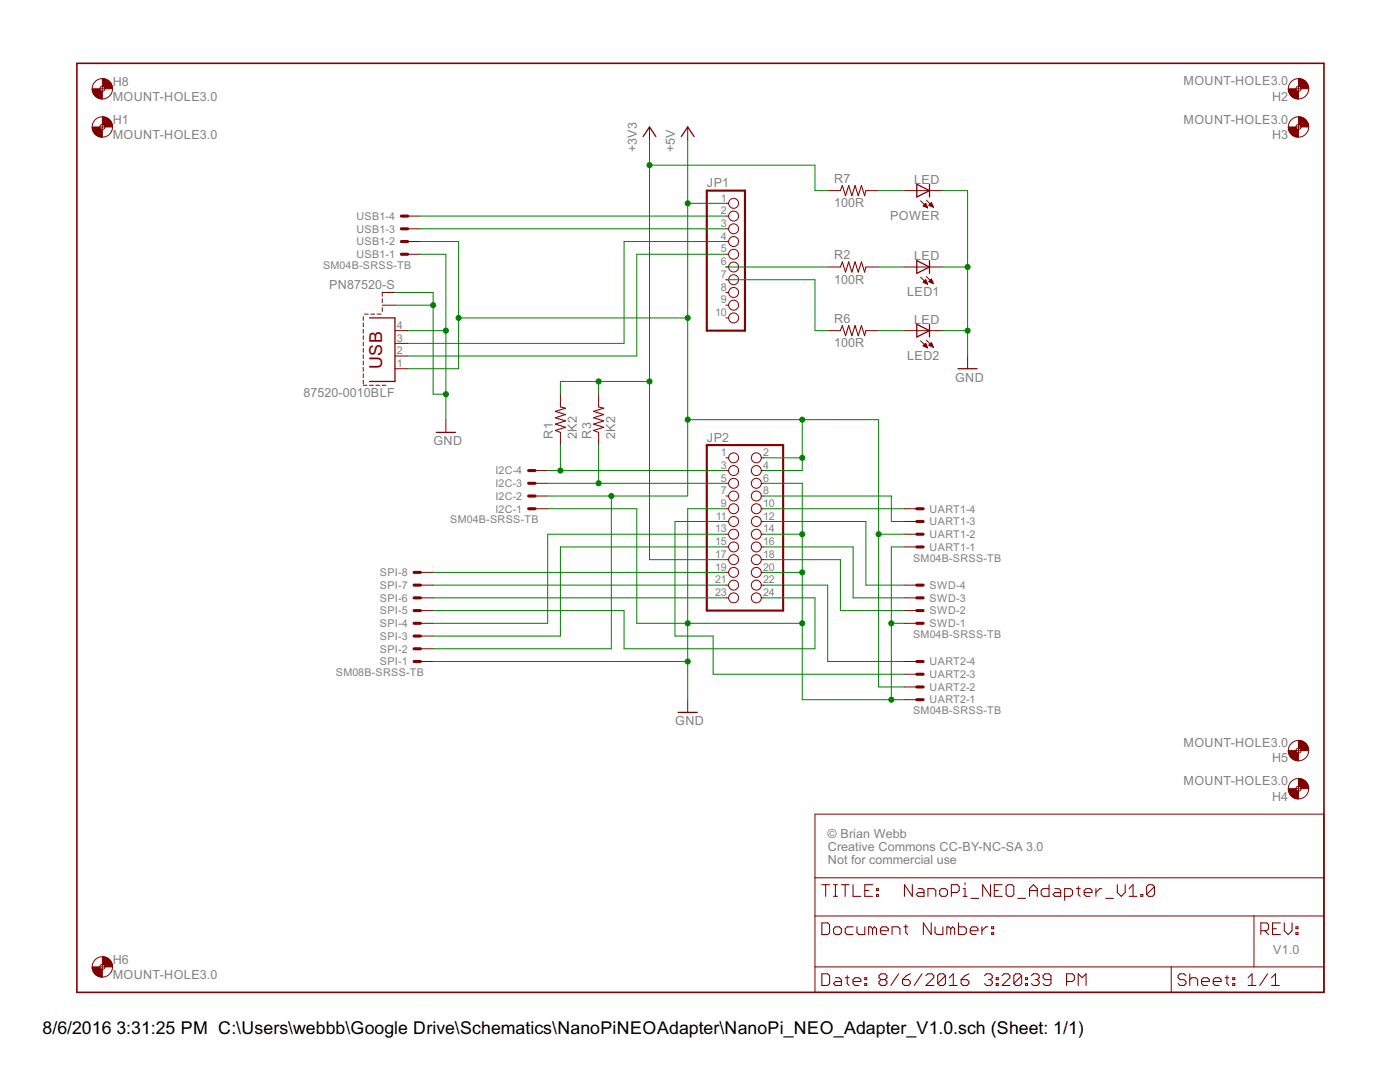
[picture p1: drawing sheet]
<svg xmlns="http://www.w3.org/2000/svg" width="279mm" height="216mm" viewBox="0 0 279 216" stroke-linecap="round" stroke-linejoin="round" font-family="sans-serif">
<path d="M15.3 12.6h248.9v185.4h-248.9z" fill="none" stroke="#800000" stroke-width=".32"/>
<g fill="none" stroke="#800000" stroke-width=".2">
<path d="M19.9 17.7h1M20.4 17.2v1M258.6 17.7h1.1M259.1 17.2v1M19.9 25.3h1M20.4 24.8v1M129.6 25.3v2.6M137.2 25.3v2.6M165.2 38h2.5M172.8 38h2.5M180.4 38h7.6M184.9 39.9l1.4 1.4"/>
<path d="M258.6 25.3h1.1M259.1 24.8v1M76.3 59.6v.8M78.8 58.4h-2.5v.7M81.4 43.1h2.5M81.4 45.7h2.5M81.4 48.2h2.5M81.4 50.7h2.5M144.9 53.3h.5M144.9 55.8h.5M144.9 40.6h.5M144.9 43.1h.5"/>
<path d="M144.9 45.7h.5M144.9 48.2h.5M144.9 50.7h.5M144.9 58.4h.5M165.2 53.3h2.5M172.8 53.3h2.5M180.4 53.3h7.6M183.7 40.1l1.4 1.4M183.7 55.3l1.4 1.4M184.3 41.1h.7M184.3 56.3h.6M184.3 41h.6"/>
<path d="M184.4 56.2h.5M184.4 40.9h.4M184.4 56.4h.6M184.5 56h.3M184.5 41.2h.5M184.6 40.7h.2M184.6 55.9h.2M184.7 40.6h.1M184.7 56.5h.3M184.7 55.8h.1M184.7 40.6l.4 .9-.9-.4zM184.7 55.8l-.5 .5 .9 .4"/>
<path d="M184.7 55.8l.4 .9M184.8 41.3h.3M184.9 55.2l1.4 1.4M185 56.7h.1M185.1 41.5h.1M185.4 41l.9 .3M185.4 41l.5-.6 .4 .9M185.4 56.2h.7M185.4 56.2l.9 .4M185.4 41h.7M185.5 40.9h.6M185.5 56h.5"/>
<path d="M185.6 40.7h.4M185.6 56.3h.5M185.6 55.9h.4M185.7 41.1h.5M185.7 40.6h.2M185.7 55.8h.2M185.8 40.5h.1M185.9 55.7h.1M185.9 56.4h.3M185.9 55.7l-.5 .5M185.9 55.7l.4 .9M186 41.2h.2"/>
<path d="M186.2 56.5h.1M72.5 63.2v.7M72.5 64.5v.7M72.5 65.7v.8M72.5 67v.8M72.5 68.3v.7M72.5 69.5v.8M72.5 70.8v.7M72.5 72.1v.7M72.5 73.3v.8M72.5 74.6v.8M72.5 75.9v.7"/>
<path d="M72.5 76.9h.7M72.7 62.7h.8M73.7 76.9h.8M74 62.7h.8M75 76.9h.8M75.3 62.7h.7M76.3 60.9h2.5M76.3 61.4v.8M76.3 76.9h.7M78.8 66h2.6M78.8 73.6h2.6M78.8 71h2.6"/>
<path d="M78.8 68.5h2.6M111.8 78.7v2.5M119.5 78.7v2.5M144.9 60.9h.5M144.9 63.4h.5M165.2 66h2.5M172.8 66h2.5M180.4 66h7.6M183.7 68l1.4 1.4M184.2 69l.5-.5 .4 .9zM184.3 69h.6M184.4 69.1h.6"/>
<path d="M184.4 68.8h.5M184.5 68.7h.3M184.6 68.6h.2M184.7 69.2h.3M184.9 67.9l1.4 1.4M184.9 69.3h.2M185.4 68.9l.5-.5 .4 .9zM185.4 68.8h.7M185.5 69h.6M185.5 68.7h.5M185.7 68.6h.3M185.8 68.5h.1"/>
<path d="M185.8 69.1h.4M186.1 69.2h.1M193.1 71v2.6M89 83.7v2.6M106.8 93.9h2.5M106.8 96.4h2.5M106.8 99h2.5M111.8 86.3v2.5M119.5 86.3v2.5M144.9 91.4h.5M144.9 93.9h.5M144.9 96.4h.5"/>
<path d="M144.9 99h.5M151.9 91.4h.6M151.9 93.9h.6M151.9 96.4h.6M151.9 99h.6M83.9 114.2h2.5M83.9 116.8h2.5M83.9 119.3h2.5M106.8 101.5h2.5M144.9 109.1h.5M144.9 106.6h.5M144.9 104.1h.5"/>
<path d="M144.9 101.5h.5M144.9 111.7h.5M144.9 114.2h.5M144.9 116.8h.5M144.9 119.3h.5M151.9 109.1h.6M151.9 106.6h.6M151.9 104.1h.6M151.9 101.5h.6M151.9 111.7h.6M151.9 114.2h.6M151.9 116.8h.6"/>
<path d="M151.9 119.3h.6M180.4 109.1h2.6M180.4 106.6h2.6M180.4 104.1h2.6M180.4 101.5h2.6M180.4 116.8h2.6M180.4 119.3h2.6M83.9 132h2.5M83.9 129.5h2.5M83.9 126.9h2.5M83.9 124.4h2.5M83.9 121.8h2.5"/>
<path d="M137.2 139.6v2.6M180.4 139.6h2.6M180.4 137.1h2.6M180.4 134.5h2.6M180.4 132h2.6M180.4 124.4h2.6M180.4 121.8h2.6M258.6 157.4h1.1M258.6 149.8h1.1M259.1 149.3v1M259.1 156.9v1M162.6 162.5h101.6v35.5h-101.6z"/>
<path d="M162.6 175.2h101.6M19.9 192.9h1M20.4 192.4v1M162.6 182.8h101.6M162.6 192.9h101.6M233.7 192.9v5.1M250.3 182.8v10.1"/>
<circle cx="20.4" cy="17.7" r="2.03"/>
<circle cx="20.4" cy="17.7" r=".51"/>
<circle cx="259.1" cy="17.7" r="2.03"/>
<circle cx="259.1" cy="17.7" r=".51"/>
<circle cx="20.4" cy="25.3" r="2.03"/>
<circle cx="20.4" cy="25.3" r=".51"/>
<circle cx="259.1" cy="25.3" r="2.03"/>
<circle cx="259.1" cy="25.3" r=".51"/>
<circle cx="146.4" cy="40.6" r=".99"/>
<circle cx="146.4" cy="43.1" r=".99"/>
<circle cx="146.4" cy="50.7" r=".99"/>
<circle cx="146.4" cy="45.7" r=".99"/>
<circle cx="146.4" cy="48.2" r=".99"/>
<circle cx="146.4" cy="58.4" r=".99"/>
<circle cx="146.4" cy="53.3" r=".99"/>
<circle cx="146.4" cy="55.8" r=".99"/>
<circle cx="146.4" cy="63.4" r=".99"/>
<circle cx="146.4" cy="60.9" r=".99"/>
<circle cx="146.4" cy="91.4" r=".99"/>
<circle cx="146.4" cy="99" r=".99"/>
<circle cx="146.4" cy="96.4" r=".99"/>
<circle cx="146.4" cy="93.9" r=".99"/>
<circle cx="150.9" cy="91.4" r=".99"/>
<circle cx="150.9" cy="93.9" r=".99"/>
<circle cx="150.9" cy="96.4" r=".99"/>
<circle cx="150.9" cy="99" r=".99"/>
<circle cx="146.4" cy="114.2" r=".99"/>
<circle cx="146.4" cy="101.5" r=".99"/>
<circle cx="146.4" cy="104.1" r=".99"/>
<circle cx="146.4" cy="106.6" r=".99"/>
<circle cx="146.4" cy="109.1" r=".99"/>
<circle cx="146.4" cy="111.7" r=".99"/>
<circle cx="146.4" cy="116.8" r=".99"/>
<circle cx="146.4" cy="119.3" r=".99"/>
<circle cx="150.9" cy="101.5" r=".99"/>
<circle cx="150.9" cy="111.7" r=".99"/>
<circle cx="150.9" cy="116.8" r=".99"/>
<circle cx="150.9" cy="119.3" r=".99"/>
<circle cx="150.9" cy="104.1" r=".99"/>
<circle cx="150.9" cy="109.1" r=".99"/>
<circle cx="150.9" cy="106.6" r=".99"/>
<circle cx="150.9" cy="114.2" r=".99"/>
<circle cx="259.1" cy="149.8" r="2.03"/>
<circle cx="259.1" cy="157.4" r="2.03"/>
<circle cx="259.1" cy="157.4" r=".51"/>
<circle cx="259.1" cy="149.8" r=".51"/>
<circle cx="20.4" cy="192.9" r="2.03"/>
<circle cx="20.4" cy="192.9" r=".51"/>
</g>
<g fill="none" stroke="#800000" stroke-width=".21">
<path d="M167.7 38l.4-1 .6 2.1 .7-2.1 .6 2.1 .6-2.1 .7 2.1 .6-2.1 .7 2.1 .2-1.1M167.7 53.3l.4-1 .6 2 .7-2 .6 2 .6-2 .7 2 .6-2 .7 2 .2-1M167.7 66l.4-1 .6 2 .7-2 .6 2 .6-2 .7 2 .6-2 .7 2 .2-1M111.8 81.2l1.1 .2-2.1 .7 2.1 .6-2.1 .7 2.1 .6-2.1 .6 2.1 .7-2.1 .6 1 .4M119.5 81.2l1 .2-2.1 .7 2.1 .6-2.1 .7 2.1 .6-2.1 .6 2.1 .7-2.1 .6 1.1 .4M164 176.5h1.6M164.8 176.5v2.4M166.3 176.5h.8M166.3 178.9h.8M166.7 176.5v2.4M167.9 176.5h1.6M168.7 176.5v2.4"/>
<path d="M170.2 176.5v2.4h1.6M172.6 177.7h.8M174.1 176.5h-1.5v2.4h1.5M174.9 178.5h.4v.4h-.4zM174.9 177.3h.4v.4h-.4zM182.1 176.5v2.4l-1.6-2.4v2.4M183.2 177.3h.8l.4 .4v1.2h-1.2l-.3-.4 .3-.4h1.2M185.2 178.9v-1.6h1.2l.4 .4v1.2M187.5 177.7l.4-.4h.8l.4 .4v.8l-.4 .4h-.8l-.4-.4zM189.9 178.1h1.1l.4-.4v-.8l-.4-.4h-1.1v2.4M192.2 178.9h.8M192.2 177.3h.4v1.6"/>
<path d="M192.6 176.1v.4M193.8 179.3h1.5M197.7 176.5v2.4l-1.6-2.4v2.4M198.4 177.7h.8M200 176.5h-1.6v2.4h1.6M200.8 176.9l.4-.4h.8l.3 .4v1.6l-.3 .4h-.8l-.4-.4zM203.1 179.3h1.6M205.5 177.7h1.5M205.5 178.9v-1.6l.7-.8 .8 .8v1.6M209.4 176.5v2.4h-1.2l-.4-.4v-.8l.4-.4h1.2M210.5 177.3h.8l.4 .4v1.2h-1.2l-.4-.4 .4-.4h1.2M212.5 178.9h1.1l.4-.4v-.8l-.4-.4h-1.1v2.3"/>
<path d="M214.8 177.3h.8M215.2 176.9v1.6l.4 .4M216.4 178.1h1.5v-.4l-.3-.4h-.8l-.4 .4v.8l.4 .4h.8M218.7 177.3v1.6M219.9 177.3h-.4l-.8 .8M220.7 179.3h1.5M223 176.5v1.6l.8 .8 .8-.8v-1.6M225.3 178.9h1.6M225.3 177.3l.8-.8v2.4M227.7 178.5h.4v.4h-.4zM230.4 176.9l-.4-.4h-.8l-.4 .4v1.6M230.4 176.9v1.6l-.4 .4h-.8l-.4-.4"/>
<path d="M230.4 176.9l-1.6 1.6M164 184.1h1.2l.4 .4v1.6l-.4 .4h-1.2zM164 194.3h1.2l.4 .4v1.6l-.4 .3h-1.2zM166.3 185.3l.4-.4h.8l.4 .4v.8l-.4 .4h-.8l-.4-.4zM166.7 195.1h.8l.4 .4v1.1h-1.2l-.4-.3 .4-.4h1.2M168.7 195.1h.8M169.1 194.7v1.6l.4 .3M170.2 195.9h1.6v-.4l-.4-.4h-.8l-.4 .4v.8l.4 .3h.8M170.2 184.9h-1.1l-.4 .4v.8l.4 .4h1.1M171 184.9v1.2l.4 .4h1.2v-1.6M172.6 196.3h.4v.3h-.4zM172.6 195.1h.4v.4h-.4z"/>
<path d="M174.1 185.3l-.3-.4h-.4v1.6M174.1 185.3l.4-.4 .4 .4v1.2M174.1 185.3v1.2M175.7 185.7h1.6v-.4l-.4-.4h-.8l-.4 .4v.8l.4 .4h.8M175.8 195.5l-.4 .4v.4l.4 .3h.8l.4-.3v-.4l-.4-.4M175.8 195.5l-.4-.4v-.4l.4-.4h.8l.4 .4v.4l-.4 .4M175.8 195.5h.8M178 186.5v-1.6h1.2l.4 .4v1.2M179.3 194.3l-1.5 2.3M180.1 195.5h1.2l.4 .4v.4l-.4 .3h-.8l-.4-.3zM180.4 184.9h.8M180.8 184.5v1.6l.4 .4"/>
<path d="M181.7 194.3l-.8 .4-.8 .8M184 194.3l-1.5 2.3M184.8 194.7l.4-.4h.8l.4 .4v.4l-1.6 1.5h1.6M185.8 184.1v2.4l-1.5-2.4v2.4M186.6 184.9v1.2l.4 .4h1.2v-1.6M188.7 194.7v1.6l-.4 .3h-.8l-.4-.3M188.7 194.7l-.4-.4h-.8l-.4 .4v1.6M188.7 194.7l-1.6 1.6M189.5 196.6h1.5M189.5 195.1l.7-.8v2.3M189.7 185.3l-.4-.4h-.3v1.6M189.7 185.3v1.2"/>
<path d="M189.7 185.3l.4-.4 .4 .4v1.2M191.3 184.1v2.4h1.2l.3-.4v-.8l-.3-.4h-1.2M191.8 195.5h1.2l.4 .4v.4l-.4 .3h-.8l-.4-.3zM193.4 194.3l-.8 .4-.8 .8M193.6 185.7h1.6v-.4l-.4-.4h-.8l-.4 .4v.8l.4 .4h.8M196 184.9v1.6M196.5 194.7l.4-.4h.8l.3 .4v.4l-.3 .4M197.1 184.9h-.4l-.7 .8M197.3 195.5h.4M197.7 195.5l.3 .4v.4l-.3 .3h-.8l-.4-.3M197.9 186.1h.4v.4h-.4zM197.9 184.9h.4v.4h-.4z"/>
<path d="M198.8 196.3h.4v.3h-.4zM198.8 195.1h.4v.4h-.4zM200 194.7l.4-.4h.8l.3 .4v.4l-1.5 1.5h1.5M203.9 194.7v1.6l-.4 .3h-.8l-.4-.3M203.9 194.7l-.4-.4h-.8l-.4 .4v1.6M203.9 194.7l-1.6 1.6M204.7 196.3h.4v.3h-.4zM204.7 195.1h.4v.4h-.4zM205.8 194.7l.4-.4h.8l.4 .4v.4l-.4 .4M206.6 195.5h.4M207 195.5l.4 .4v.4l-.4 .3h-.8l-.4-.3M209.7 195.5h-1.1l-.4-.4v-.4l.4-.4h.7l.4 .4v1.6l-.4 .3h-.7l-.4-.3"/>
<path d="M212.9 195.9h1.1l.4-.4v-.8l-.4-.4h-1.1v2.3M215.2 196.6v-2.3l.8 .8 .7-.8v2.3M236.7 194.7l-.4-.4h-.8l-.4 .4v.4l.4 .4h.8l.4 .4v.4l-.4 .3h-.8l-.4-.3M237.4 195.5l.4-.4h.8l.4 .4v1.1M237.4 194.3v2.3M239.8 195.9h1.5v-.4l-.3-.4h-.8l-.4 .4v.8l.4 .3h.8M242.1 195.9h1.6v-.4l-.4-.4h-.8l-.4 .4v.8l.4 .3h.8M244.5 195.1h.8M244.9 194.7v1.6l.4 .3M246 196.3h.4v.3h-.4zM246 195.1h.4v.4h-.4zM249.1 196.6h1.5"/>
<path d="M249.1 195.1l.8-.8v2.3M251.6 185.7h1.2l.4-.4v-.8l-.4-.4h-1.2v2.4M252.4 185.7l.8 .8M253 194.3l-1.6 2.3M253.8 196.6h1.5M253.8 195.1l.8-.8v2.3M254 185.3h.7M255.5 184.1h-1.5v2.4h1.5M256.3 184.1v1.6l.8 .8 .8-.8v-1.6M258.6 186.1h.4v.4h-.4zM258.6 184.9h.4v.4h-.4z"/>
</g>
<path d="M128.4 27.2l1.2-1.9 1.3 1.9M136 27.2l1.2-1.9 1.3 1.9M183 36.8l2.5 1.2-2.5 1.3zM185.5 36.8v2.5M183 52l2.5 1.3-2.5 1.2zM185.5 52v2.5M73.7 63.4h5.1v12.7h-5.1M183 64.7l2.5 1.3-2.5 1.2zM185.5 64.7v2.5M191.2 73.6h3.8M87.1 86.3h3.8M135.3 142.2h3.8" fill="none" stroke="#800000" stroke-width=".25"/>
<g fill="none" stroke="#800000" stroke-width=".61">
<path d="M80.1 50.7h1.3M80.1 48.2h1.3M80.1 45.7h1.3M80.1 43.1h1.3M105.5 99h1.3M105.5 96.4h1.3M105.5 93.9h1.3M82.6 119.3h1.3M82.6 116.8h1.3M82.6 114.2h1.3M105.5 101.5h1.3M183 109.1h1.2"/>
<path d="M183 106.6h1.2M183 104.1h1.2M183 101.5h1.2M183 119.3h1.2M183 116.8h1.2M82.6 132h1.3M82.6 129.5h1.3M82.6 126.9h1.3M82.6 124.4h1.3M82.6 121.8h1.3M183 139.6h1.2M183 137.1h1.2"/>
<path d="M183 134.5h1.2M183 132h1.2M183 124.4h1.2M183 121.8h1.2"/>
</g>
<path d="M141.1 38h7.6v28h-7.6zM141.1 88.8h15.2v33h-15.2z" fill="none" stroke="#800000" stroke-width=".42"/>
<g fill="#800000" stroke="#800000" stroke-width=".2">
<path d="M20.4 15.7a2.04 2.04 0 0 1 2.1 2h-1.6l-.2-.4-.3-.1z" fill-rule="evenodd"/>
<path d="M18.4 17.7h1.5l.2 .4 .3 .1v1.5a2 2 0 0 1-2-2z" fill-rule="evenodd"/>
<path d="M20.4 23.3a2 2 0 0 1 2.1 2h-1.6l-.2-.4-.3-.1z" fill-rule="evenodd"/>
<path d="M18.4 25.3h1.5l.2 .4 .3 .1v1.6a2 2 0 0 1-2-2.1z" fill-rule="evenodd"/>
<path d="M257.1 17.7h1.5l.2 .4 .3 .1v1.5a2 2 0 0 1-2-2z" fill-rule="evenodd"/>
<path d="M259.1 15.7a2.04 2.04 0 0 1 2.1 2h-1.5l-.3-.4-.3-.1z" fill-rule="evenodd"/>
<path d="M257.1 25.3h1.5l.1 .3 .4 .2v1.6a2 2 0 0 1-2-2.1z" fill-rule="evenodd"/>
<path d="M259.1 23.3a2 2 0 0 1 2.1 2h-1.5l-.3-.4-.3-.1z" fill-rule="evenodd"/>
<path d="M257.1 157.4h1.5l.1 .3 .4 .2v1.5a2 2 0 0 1-2-2z" fill-rule="evenodd"/>
<path d="M259.1 155.3a2.04 2.04 0 0 1 2.1 2.1h-1.5l-.3-.4-.3-.1z" fill-rule="evenodd"/>
<path d="M257.1 149.8h1.5l.1 .3 .4 .2v1.5a2.04 2.04 0 0 1-2-2z" fill-rule="evenodd"/>
<path d="M259.1 147.7a2 2 0 0 1 2.1 2.1h-1.5l-.3-.4-.3-.1z" fill-rule="evenodd"/>
<path d="M20.4 190.9a2.04 2.04 0 0 1 2.1 2h-1.6l-.1-.3-.4-.2z" fill-rule="evenodd"/>
<path d="M18.4 192.9h1.5l.2 .4 .3 .1v1.6a2 2 0 0 1-2-2.1z" fill-rule="evenodd"/>
</g>
<g fill="none" stroke="#008000" stroke-width=".2">
<path d="M129.6 33h33v5h2.6M129.6 27.9v83.8h15.3M137.2 27.9v71.1h-27.9M175.3 38h5.1M188 38h5.1v33M78.8 58.4h7.6v20.3h2.6M83.9 50.7h5.1v33M83.9 48.2h7.6v25.4h-10.1M83.9 43.1h61M83.9 45.7h61M137.2 40.6h7.7M144.9 50.7h-17.8v20.3h-45.7"/>
<path d="M144.9 55.8h17.7v10.2h2.6M144.9 53.3h20.3M144.9 48.2h-20.4v20.3h-43.1M175.3 53.3h5.1M188 53.3h5.1M78.8 60.9h7.6M81.4 66h7.6M91.5 63.4h45.7M119.5 76.1v2.6M129.6 76.1h-17.8v2.6M175.3 66h5.1M188 66h5.1"/>
<path d="M109.3 96.4h35.6M109.3 93.9h35.6M111.8 88.8v5.1M119.5 88.8v7.6M122 99v30.5h-35.6M137.2 83.7h38.1v53.4h5.1M152.5 96.4h7.6v43.2h20.3M152.5 99h25.4v5.1h2.5M152.5 91.4h7.6M160.1 83.7v10.2h-7.6M86.4 114.2h58.5M86.4 116.8h58.5"/>
<path d="M86.4 119.3h58.5M109.3 101.5h17.8v22.9h33M144.9 101.5h-7.7v38.1M144.9 106.6h-35.6v17.8h-22.9M144.9 109.1h-33.1v17.8h-25.4M144.9 104.1h-10.2v22.8h7.6v7.6h38.1M152.5 101.5h27.9M152.5 106.6h7.6M152.5 114.2h7.6M152.5 116.8h12.7v15.2h15.2M152.5 109.1h17.8v10.2h10.1M152.5 119.3h10.1v10.2h-38.1v-7.7h-38.1"/>
<path d="M152.5 111.7h15.2v10.1h12.7M152.5 104.1h20.3v12.7h7.6M175.3 106.6h5.1M180.4 109.1h-2.5v30.5M86.4 132h50.8M177.9 124.4h2.5"/>
</g>
<g fill="#008000" stroke="#008000" stroke-width=".2">
<circle cx="137.2" cy="124.4" r=".51"/>
<circle cx="160.1" cy="114.2" r=".51"/>
<circle cx="160.1" cy="106.6" r=".51"/>
<circle cx="137.2" cy="132" r=".51"/>
<circle cx="177.9" cy="124.4" r=".51"/>
<circle cx="177.9" cy="139.6" r=".51"/>
<circle cx="160.1" cy="124.4" r=".51"/>
<circle cx="89" cy="66" r=".51"/>
<circle cx="89" cy="78.7" r=".51"/>
<circle cx="86.4" cy="60.9" r=".51"/>
<circle cx="193.1" cy="53.3" r=".51"/>
<circle cx="193.1" cy="66" r=".51"/>
<circle cx="137.2" cy="40.6" r=".51"/>
<circle cx="160.1" cy="83.7" r=".51"/>
<circle cx="175.3" cy="106.6" r=".51"/>
<circle cx="137.2" cy="83.7" r=".51"/>
<circle cx="137.2" cy="63.4" r=".51"/>
<circle cx="122" cy="99" r=".51"/>
<circle cx="91.5" cy="63.4" r=".51"/>
<circle cx="160.1" cy="91.4" r=".51"/>
<circle cx="119.5" cy="76.1" r=".51"/>
<circle cx="129.6" cy="33" r=".51"/>
<circle cx="129.6" cy="76.1" r=".51"/>
<circle cx="111.8" cy="93.9" r=".51"/>
<circle cx="119.5" cy="96.4" r=".51"/>
</g>
<text font-size="4" fill="#800000" x="76.3" y="73.7" transform="rotate(-90 76.3 73.7)">USB</text>
<g font-size="4">
<text x="8.5" y="206.4">8/6/2016</text>
<text x="23.2" y="206.4">3:31:25 PM C:\Users\webbb\Google Drive\Schematics\NanoPiNEOAdapter\NanoPi_NEO_Adapter_V1.0.sch (Sheet: 1/1)</text>
</g>
<g font-size="2.8" fill="#808080">
<text x="22.5" y="17.1">H8</text>
<text x="236.2" y="17">MOUNT-HOLE3.0</text>
<text x="22.5" y="20.2">MOUNT-HOLE3.0</text>
<text x="253.9" y="20.1">H2</text>
<text x="22.5" y="27.8">MOUNT-HOLE3.0</text>
<text x="22.5" y="24.8">H1</text>
<text x="236.2" y="24.7">MOUNT-HOLE3.0</text>
<text x="253.9" y="27.7">H3</text>
<text x="127.1" y="30.4" transform="rotate(-90 127.1 30.4)">+3V3</text>
<text x="134.7" y="30.4" transform="rotate(-90 134.7 30.4)">+5V</text>
<text x="141.1" y="37.4">JP1</text>
<text x="166.4" y="41.3">100R</text>
<text x="166.5" y="36.5">R7</text>
<text x="182.4" y="36.6">LED</text>
<text x="177.6" y="43.9">POWER</text>
<text x="166.5" y="51.8">R2</text>
<text x="182.4" y="51.9">LED</text>
<text x="65.7" y="57.6">PN87520-S</text>
<text x="166.4" y="56.6">100R</text>
<text x="181.1" y="59.1">LED1</text>
<text x="166.5" y="64.5">R6</text>
<text x="182.4" y="64.6">LED</text>
<text x="166.4" y="69.3">100R</text>
<text x="181.1" y="71.8">LED2</text>
<text x="190.6" y="76.1">GND</text>
<text x="60.6" y="79.2">87520-0010BLF</text>
<text x="86.5" y="88.8">GND</text>
<text x="110.3" y="87.5" transform="rotate(-90 110.3 87.5)">R1</text>
<text x="115.1" y="87.6" transform="rotate(-90 115.1 87.6)">2K2</text>
<text x="118" y="87.5" transform="rotate(-90 118 87.5)">R3</text>
<text x="122.8" y="87.6" transform="rotate(-90 122.8 87.6)">2K2</text>
<text x="141.1" y="88.2">JP2</text>
<text x="134.7" y="144.7">GND</text>
<text x="236.2" y="149.1">MOUNT-HOLE3.0</text>
<text x="253.9" y="152.1">H5</text>
<text x="236.2" y="156.7">MOUNT-HOLE3.0</text>
<text x="253.9" y="159.7">H4</text>
<text x="165.2" y="167.2">© Brian Webb</text>
<text x="165.2" y="169.8">Creative Commons CC-BY-NC-SA 3.0</text>
<text x="165.2" y="172.5">Not for commercial use</text>
<text x="254.1" y="190.4">V1.0</text>
<text x="22.5" y="195.4">MOUNT-HOLE3.0</text>
<text x="22.5" y="192.4">H6</text>
</g>
<g font-size="2.4" fill="#808080">
<text x="143.9" y="40.2">1</text>
<text x="71.1" y="46.4">USB1-3</text>
<text x="71.1" y="43.9">USB1-4</text>
<text x="143.9" y="42.8">2</text>
<text x="143.9" y="45.3">3</text>
<text x="143.9" y="47.8">4</text>
<text x="64.5" y="53.7">SM04B-SRSS-TB</text>
<text x="71.1" y="51.5">USB1-1</text>
<text x="71.1" y="49">USB1-2</text>
<text x="143.9" y="50.4">5</text>
<text x="143.9" y="52.9">6</text>
<text x="143.9" y="55.5">7</text>
<text x="143.9" y="58">8</text>
<text x="79.2" y="65.6">4</text>
<text x="142.7" y="63.1">10</text>
<text x="143.9" y="60.5">9</text>
<text x="79.2" y="70.7">2</text>
<text x="79.2" y="68.2">3</text>
<text x="79.2" y="73.2">1</text>
<text x="98.9" y="94.7">I2C-4</text>
<text x="143.9" y="91">1</text>
<text x="143.9" y="93.5">3</text>
<text x="152.3" y="91">2</text>
<text x="152.3" y="93.5">4</text>
<text x="98.9" y="99.7">I2C-2</text>
<text x="98.9" y="97.2">I2C-3</text>
<text x="143.9" y="96.1">5</text>
<text x="143.9" y="98.6">7</text>
<text x="143.9" y="101.2">9</text>
<text x="152.3" y="96.1">6</text>
<text x="152.3" y="98.6">8</text>
<text x="152.3" y="101.2">10</text>
<text x="89.9" y="104.4">SM04B-SRSS-TB</text>
<text x="98.9" y="102.3">I2C-1</text>
<text x="142.7" y="106.2">13</text>
<text x="142.8" y="103.7">11</text>
<text x="152.3" y="103.7">12</text>
<text x="152.3" y="106.2">14</text>
<text x="185.5" y="107.4">UART1-2</text>
<text x="185.5" y="104.8">UART1-3</text>
<text x="185.5" y="102.3">UART1-4</text>
<text x="142.7" y="108.8">15</text>
<text x="142.7" y="111.3">17</text>
<text x="142.7" y="113.9">19</text>
<text x="152.3" y="108.8">16</text>
<text x="152.3" y="111.3">18</text>
<text x="152.3" y="113.9">20</text>
<text x="182.2" y="112.1">SM04B-SRSS-TB</text>
<text x="185.5" y="109.9">UART1-1</text>
<text x="75.8" y="117.5">SPI-7</text>
<text x="75.8" y="115">SPI-8</text>
<text x="142.7" y="116.4">21</text>
<text x="142.7" y="118.9">23</text>
<text x="152.3" y="116.4">22</text>
<text x="152.3" y="118.9">24</text>
<text x="185.5" y="117.5">SWD-4</text>
<text x="75.8" y="125.1">SPI-4</text>
<text x="75.8" y="122.6">SPI-5</text>
<text x="75.8" y="120.1">SPI-6</text>
<text x="185.5" y="125.1">SWD-1</text>
<text x="185.5" y="122.6">SWD-2</text>
<text x="185.5" y="120.1">SWD-3</text>
<text x="75.8" y="130.2">SPI-2</text>
<text x="75.8" y="127.7">SPI-3</text>
<text x="182.2" y="127.3">SM04B-SRSS-TB</text>
<text x="67" y="134.9">SM08B-SRSS-TB</text>
<text x="75.8" y="132.8">SPI-1</text>
<text x="185.5" y="137.8">UART2-2</text>
<text x="185.5" y="135.3">UART2-3</text>
<text x="185.5" y="132.8">UART2-4</text>
<text x="182.2" y="142.5">SM04B-SRSS-TB</text>
<text x="185.5" y="140.4">UART2-1</text>
</g>
</svg>
